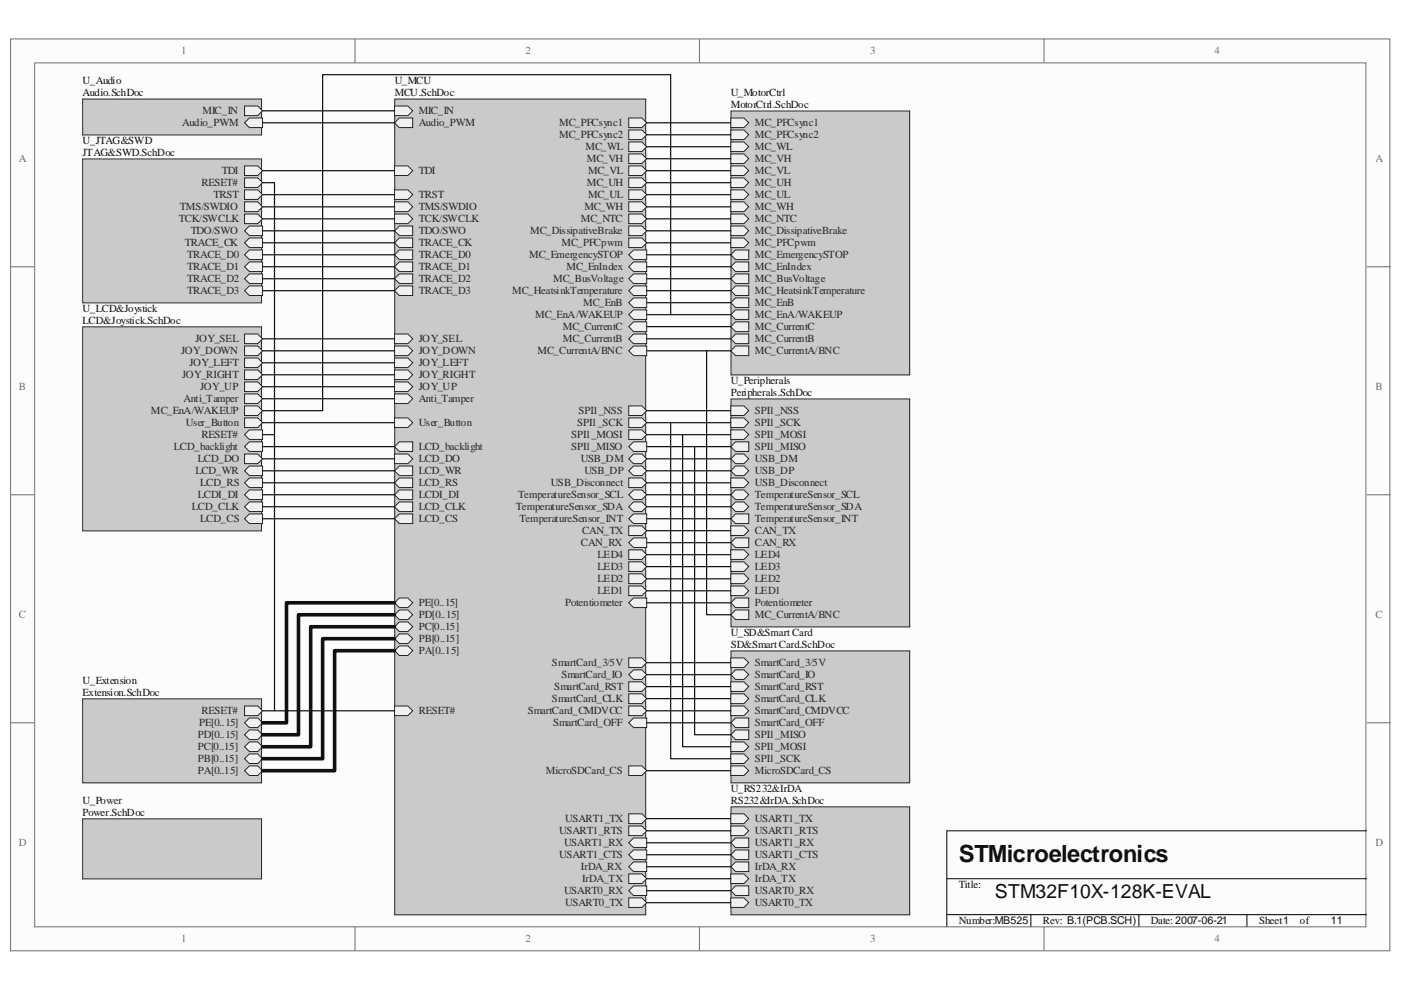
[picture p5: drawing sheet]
<svg xmlns="http://www.w3.org/2000/svg" width="297mm" height="210mm" viewBox="0 0 297 210" stroke-linecap="round" stroke-linejoin="round" font-family="sans-serif">
<path d="M2.3 8.3h292.4v193.3h-292.4z" fill="#fcfcfc"/>
<path d="M2.2 8.3h292.5v193.3h-292.5z" fill="none" stroke="#6e6e6e" stroke-width=".21"/>
<path d="M7.4 13.4h282.2v183.1h-282.2z" fill="#fcfcfc"/>
<g fill="none" stroke="#6e6e6e" stroke-width=".21">
<path d="M7.4 13.3h282.2v183.2h-282.2zM75.3 8.2v5.1M148.3 8.2v5.1M221.4 8.2v5.1M2.2 56.6h5.1M289.8 56.6h5.1M2.2 104.9h5.1M289.8 104.9h5.1M2.2 153.2h5.1M289.8 153.2h5.1M75.3 196.5v5.1M148.3 196.5v5.1"/>
<path d="M221.4 196.5v5.1"/>
</g>
<path d="M289.8 176.1h-89.1v20.4M200.7 186.3h89.1M200.7 193.9h89.1M218.6 193.9v2.6M241.5 193.9v2.6M264.4 193.9v2.6" fill="none" stroke="#000" stroke-width=".21"/>
<path d="M83.7 21h53.2v173h-53.2z" fill="#cacaca"/>
<path d="M83.7 21h53.2v173h-53.2z" fill="none" stroke="#262626" stroke-width=".21"/>
<path d="M133.3 66.7l1-1h2.8v2h-2.8z" fill-rule="evenodd" fill="#f0f0f0"/>
<path d="M133.3 66.7l1-1h2.8v2h-2.8z" fill="none" stroke="#262626" stroke-width=".21"/>
<path d="M133.3 64.2l1-1h2.8v2h-2.8z" fill-rule="evenodd" fill="#f0f0f0"/>
<path d="M133.3 64.2l1-1h2.8v2h-2.8z" fill="none" stroke="#262626" stroke-width=".21"/>
<path d="M83.6 73.4h2.9l1 1-1 1h-2.9z" fill-rule="evenodd" fill="#f0f0f0"/>
<path d="M83.6 73.4h2.9l1 1-1 1h-2.9z" fill="none" stroke="#262626" stroke-width=".21"/>
<path d="M133.3 59.1l1-1h2.8v2h-2.8z" fill-rule="evenodd" fill="#f0f0f0"/>
<path d="M133.3 59.1l1-1h2.8v2h-2.8z" fill="none" stroke="#262626" stroke-width=".21"/>
<path d="M133.3 86.1h2.8l1 1-1 1h-2.8z" fill-rule="evenodd" fill="#f0f0f0"/>
<path d="M133.3 86.1h2.8l1 1-1 1h-2.8z" fill="none" stroke="#262626" stroke-width=".21"/>
<path d="M133.3 88.6h2.8l1 1-1 1h-2.8z" fill-rule="evenodd" fill="#f0f0f0"/>
<path d="M133.3 88.6h2.8l1 1-1 1h-2.8z" fill="none" stroke="#262626" stroke-width=".21"/>
<path d="M133.3 94.7l1-1h2.8v2h-2.8z" fill-rule="evenodd" fill="#f0f0f0"/>
<path d="M133.3 94.7l1-1h2.8v2h-2.8z" fill="none" stroke="#262626" stroke-width=".21"/>
<path d="M133.3 91.1h2.8l1 1.1-1 1h-2.8z" fill-rule="evenodd" fill="#f0f0f0"/>
<path d="M133.3 91.1h2.8l1 1.1-1 1h-2.8z" fill="none" stroke="#262626" stroke-width=".21"/>
<path d="M83.6 94.7l1.1-1h2.8v2h-2.8z" fill-rule="evenodd" fill="#f0f0f0"/>
<path d="M83.6 94.7l1.1-1h2.8v2h-2.8z" fill="none" stroke="#262626" stroke-width=".21"/>
<path d="M133.3 190.4h2.8l1 1-1 1h-2.8z" fill-rule="evenodd" fill="#f0f0f0"/>
<path d="M133.3 190.4h2.8l1 1-1 1h-2.8z" fill="none" stroke="#262626" stroke-width=".21"/>
<path d="M133.3 188.8l1-1h2.8v2.1h-2.8z" fill-rule="evenodd" fill="#f0f0f0"/>
<path d="M133.3 188.8l1-1h2.8v2.1h-2.8z" fill="none" stroke="#262626" stroke-width=".21"/>
<path d="M133.3 97.3l1-1h1.8l1 1-1 1h-1.8z" fill-rule="evenodd" fill="#f0f0f0"/>
<path d="M133.3 97.3l1-1h1.8l1 1-1 1h-1.8z" fill="none" stroke="#262626" stroke-width=".21"/>
<path d="M133.3 99.8l1-1h1.8l1 1-1 1h-1.8z" fill-rule="evenodd" fill="#f0f0f0"/>
<path d="M133.3 99.8l1-1h1.8l1 1-1 1h-1.8z" fill="none" stroke="#262626" stroke-width=".21"/>
<path d="M83.6 42.8h2.9l1 1.1-1 1h-2.9z" fill-rule="evenodd" fill="#f0f0f0"/>
<path d="M83.6 42.8h2.9l1 1.1-1 1h-2.9z" fill="none" stroke="#262626" stroke-width=".21"/>
<path d="M83.6 45.4h2.9l1 1-1 1h-2.9z" fill-rule="evenodd" fill="#f0f0f0"/>
<path d="M83.6 45.4h2.9l1 1-1 1h-2.9z" fill="none" stroke="#262626" stroke-width=".21"/>
<path d="M83.6 35.2h2.9l1 1-1 1h-2.9z" fill-rule="evenodd" fill="#f0f0f0"/>
<path d="M83.6 35.2h2.9l1 1-1 1h-2.9z" fill="none" stroke="#262626" stroke-width=".21"/>
<path d="M133.3 25h2.8l1 1-1 1.1h-2.8z" fill-rule="evenodd" fill="#f0f0f0"/>
<path d="M133.3 25h2.8l1 1-1 1.1h-2.8z" fill="none" stroke="#262626" stroke-width=".21"/>
<path d="M133.3 50.5h2.8l1 1-1 1h-2.8z" fill-rule="evenodd" fill="#f0f0f0"/>
<path d="M133.3 50.5h2.8l1 1-1 1h-2.8z" fill="none" stroke="#262626" stroke-width=".21"/>
<path d="M83.6 48.9l1.1-1h2.8v2.1h-2.8z" fill-rule="evenodd" fill="#f0f0f0"/>
<path d="M83.6 48.9l1.1-1h2.8v2.1h-2.8z" fill="none" stroke="#262626" stroke-width=".21"/>
<path d="M83.6 40.3h2.9l1 1-1 1h-2.9z" fill-rule="evenodd" fill="#f0f0f0"/>
<path d="M83.6 40.3h2.9l1 1-1 1h-2.9z" fill="none" stroke="#262626" stroke-width=".21"/>
<path d="M133.3 110l1-1h2.8v2h-2.8z" fill-rule="evenodd" fill="#f0f0f0"/>
<path d="M133.3 110l1-1h2.8v2h-2.8z" fill="none" stroke="#262626" stroke-width=".21"/>
<path d="M133.3 104.9l1-1h1.8l1 1-1 1h-1.8z" fill-rule="evenodd" fill="#f0f0f0"/>
<path d="M133.3 104.9l1-1h1.8l1 1-1 1h-1.8z" fill="none" stroke="#262626" stroke-width=".21"/>
<path d="M133.3 107.4l1-1h1.8l1 1-1 1.1h-1.8z" fill-rule="evenodd" fill="#f0f0f0"/>
<path d="M133.3 107.4l1-1h1.8l1 1-1 1.1h-1.8z" fill="none" stroke="#262626" stroke-width=".21"/>
<path d="M83.6 26l1.1-1h2.8v2.1h-2.8z" fill-rule="evenodd" fill="#f0f0f0"/>
<path d="M83.6 26l1.1-1h2.8v2.1h-2.8z" fill="none" stroke="#262626" stroke-width=".21"/>
<path d="M83.6 88.6h2.9l1 1-1 1h-2.9z" fill-rule="evenodd" fill="#f0f0f0"/>
<path d="M83.6 88.6h2.9l1 1-1 1h-2.9z" fill="none" stroke="#262626" stroke-width=".21"/>
<path d="M133.3 143l1-1h1.8l1 1-1 1.1h-1.8z" fill-rule="evenodd" fill="#f0f0f0"/>
<path d="M133.3 143l1-1h1.8l1 1-1 1.1h-1.8z" fill="none" stroke="#262626" stroke-width=".21"/>
<path d="M133.3 144.6h2.8l1 1-1 1h-2.8z" fill-rule="evenodd" fill="#f0f0f0"/>
<path d="M133.3 144.6h2.8l1 1-1 1h-2.8z" fill="none" stroke="#262626" stroke-width=".21"/>
<path d="M133.3 147.1h2.8l1 1-1 1.1h-2.8z" fill-rule="evenodd" fill="#f0f0f0"/>
<path d="M133.3 147.1h2.8l1 1-1 1.1h-2.8z" fill="none" stroke="#262626" stroke-width=".21"/>
<path d="M83.6 107.4l1.1-1h2.8v2.1h-2.8z" fill-rule="evenodd" fill="#f0f0f0"/>
<path d="M83.6 107.4l1.1-1h2.8v2.1h-2.8z" fill="none" stroke="#262626" stroke-width=".21"/>
<path d="M83.6 96.3h2.9l1 1-1 1h-2.9z" fill-rule="evenodd" fill="#f0f0f0"/>
<path d="M83.6 96.3h2.9l1 1-1 1h-2.9z" fill="none" stroke="#262626" stroke-width=".21"/>
<path d="M83.6 104.9l1.1-1h2.8v2h-2.8z" fill-rule="evenodd" fill="#f0f0f0"/>
<path d="M83.6 104.9l1.1-1h2.8v2h-2.8z" fill="none" stroke="#262626" stroke-width=".21"/>
<path d="M83.6 110l1.1-1h2.8v2h-2.8z" fill-rule="evenodd" fill="#f0f0f0"/>
<path d="M83.6 110l1.1-1h2.8v2h-2.8z" fill="none" stroke="#262626" stroke-width=".21"/>
<path d="M83.6 149.7h2.9l1 1-1 1h-2.9z" fill-rule="evenodd" fill="#f0f0f0"/>
<path d="M83.6 149.7h2.9l1 1-1 1h-2.9z" fill="none" stroke="#262626" stroke-width=".21"/>
<path d="M83.6 99.8l1.1-1h2.8v2h-2.8z" fill-rule="evenodd" fill="#f0f0f0"/>
<path d="M83.6 99.8l1.1-1h2.8v2h-2.8z" fill="none" stroke="#262626" stroke-width=".21"/>
<path d="M133.3 56.6l1-1.1h2.8v2.1h-2.8z" fill-rule="evenodd" fill="#f0f0f0"/>
<path d="M133.3 56.6l1-1.1h2.8v2.1h-2.8z" fill="none" stroke="#262626" stroke-width=".21"/>
<path d="M133.3 47.9h2.8l1 1-1 1.1h-2.8z" fill-rule="evenodd" fill="#f0f0f0"/>
<path d="M133.3 47.9h2.8l1 1-1 1.1h-2.8z" fill="none" stroke="#262626" stroke-width=".21"/>
<path d="M83.6 70.8h2.9l1 1-1 1.1h-2.9z" fill-rule="evenodd" fill="#f0f0f0"/>
<path d="M83.6 70.8h2.9l1 1-1 1.1h-2.9z" fill="none" stroke="#262626" stroke-width=".21"/>
<path d="M133.3 139.5h2.8l1 1-1 1h-2.8z" fill-rule="evenodd" fill="#f0f0f0"/>
<path d="M133.3 139.5h2.8l1 1-1 1h-2.8z" fill="none" stroke="#262626" stroke-width=".21"/>
<path d="M133.3 45.4h2.8l1 1-1 1h-2.8z" fill-rule="evenodd" fill="#f0f0f0"/>
<path d="M133.3 45.4h2.8l1 1-1 1h-2.8z" fill="none" stroke="#262626" stroke-width=".21"/>
<path d="M133.3 101.3h2.8l1 1.1-1 1h-2.8z" fill-rule="evenodd" fill="#f0f0f0"/>
<path d="M133.3 101.3h2.8l1 1.1-1 1h-2.8z" fill="none" stroke="#262626" stroke-width=".21"/>
<path d="M83.6 81h2.9l1 1-1 1h-2.9z" fill-rule="evenodd" fill="#f0f0f0"/>
<path d="M83.6 81h2.9l1 1-1 1h-2.9z" fill="none" stroke="#262626" stroke-width=".21"/>
<path d="M133.3 178.7l1-1h2.8v2h-2.8z" fill-rule="evenodd" fill="#f0f0f0"/>
<path d="M133.3 178.7l1-1h2.8v2h-2.8z" fill="none" stroke="#262626" stroke-width=".21"/>
<path d="M133.3 172.6h2.8l1 1-1 1h-2.8z" fill-rule="evenodd" fill="#f0f0f0"/>
<path d="M133.3 172.6h2.8l1 1-1 1h-2.8z" fill="none" stroke="#262626" stroke-width=".21"/>
<path d="M133.3 175.1h2.8l1 1-1 1.1h-2.8z" fill-rule="evenodd" fill="#f0f0f0"/>
<path d="M133.3 175.1h2.8l1 1-1 1.1h-2.8z" fill="none" stroke="#262626" stroke-width=".21"/>
<path d="M133.3 181.2l1-1h2.8v2h-2.8z" fill-rule="evenodd" fill="#f0f0f0"/>
<path d="M133.3 181.2l1-1h2.8v2h-2.8z" fill="none" stroke="#262626" stroke-width=".21"/>
<path d="M133.3 27.6h2.8l1 1-1 1h-2.8z" fill-rule="evenodd" fill="#f0f0f0"/>
<path d="M133.3 27.6h2.8l1 1-1 1h-2.8z" fill="none" stroke="#262626" stroke-width=".21"/>
<path d="M133.3 111.5h2.8l1 1-1 1h-2.8z" fill-rule="evenodd" fill="#f0f0f0"/>
<path d="M133.3 111.5h2.8l1 1-1 1h-2.8z" fill="none" stroke="#262626" stroke-width=".21"/>
<path d="M133.3 115.1l1-1.1h2.8v2.1h-2.8z" fill-rule="evenodd" fill="#f0f0f0"/>
<path d="M133.3 115.1l1-1.1h2.8v2.1h-2.8z" fill="none" stroke="#262626" stroke-width=".21"/>
<path d="M133.3 54l1-1h2.8v2h-2.8z" fill-rule="evenodd" fill="#f0f0f0"/>
<path d="M133.3 54l1-1h2.8v2h-2.8z" fill="none" stroke="#262626" stroke-width=".21"/>
<path d="M133.3 153.2l1-1h2.8v2.1h-2.8z" fill-rule="evenodd" fill="#f0f0f0"/>
<path d="M133.3 153.2l1-1h2.8v2.1h-2.8z" fill="none" stroke="#262626" stroke-width=".21"/>
<path d="M133.3 30.1h2.8l1 1-1 1h-2.8z" fill-rule="evenodd" fill="#f0f0f0"/>
<path d="M133.3 30.1h2.8l1 1-1 1h-2.8z" fill="none" stroke="#262626" stroke-width=".21"/>
<path d="M133.3 32.6h2.8l1 1.1-1 1h-2.8z" fill-rule="evenodd" fill="#f0f0f0"/>
<path d="M133.3 32.6h2.8l1 1.1-1 1h-2.8z" fill="none" stroke="#262626" stroke-width=".21"/>
<path d="M133.3 35.2h2.8l1 1-1 1h-2.8z" fill-rule="evenodd" fill="#f0f0f0"/>
<path d="M133.3 35.2h2.8l1 1-1 1h-2.8z" fill="none" stroke="#262626" stroke-width=".21"/>
<path d="M133.3 37.7h2.8l1 1-1 1.1h-2.8z" fill-rule="evenodd" fill="#f0f0f0"/>
<path d="M133.3 37.7h2.8l1 1-1 1.1h-2.8z" fill="none" stroke="#262626" stroke-width=".21"/>
<path d="M133.3 40.3h2.8l1 1-1 1h-2.8z" fill-rule="evenodd" fill="#f0f0f0"/>
<path d="M133.3 40.3h2.8l1 1-1 1h-2.8z" fill="none" stroke="#262626" stroke-width=".21"/>
<path d="M133.3 149.7h2.8l1 1-1 1h-2.8z" fill-rule="evenodd" fill="#f0f0f0"/>
<path d="M133.3 149.7h2.8l1 1-1 1h-2.8z" fill="none" stroke="#262626" stroke-width=".21"/>
<path d="M83.6 61.6l1.1-1h2.8v2.1h-2.8z" fill-rule="evenodd" fill="#f0f0f0"/>
<path d="M83.6 61.6l1.1-1h2.8v2.1h-2.8z" fill="none" stroke="#262626" stroke-width=".21"/>
<path d="M83.6 59.1l1.1-1h2.8v2h-2.8z" fill-rule="evenodd" fill="#f0f0f0"/>
<path d="M83.6 59.1l1.1-1h2.8v2h-2.8z" fill="none" stroke="#262626" stroke-width=".21"/>
<path d="M83.6 56.6l1.1-1.1h2.8v2.1h-2.8z" fill-rule="evenodd" fill="#f0f0f0"/>
<path d="M83.6 56.6l1.1-1.1h2.8v2.1h-2.8z" fill="none" stroke="#262626" stroke-width=".21"/>
<path d="M83.6 54l1.1-1h2.8v2h-2.8z" fill-rule="evenodd" fill="#f0f0f0"/>
<path d="M83.6 54l1.1-1h2.8v2h-2.8z" fill="none" stroke="#262626" stroke-width=".21"/>
<path d="M83.6 51.5l1.1-1h2.8v2h-2.8z" fill-rule="evenodd" fill="#f0f0f0"/>
<path d="M83.6 51.5l1.1-1h2.8v2h-2.8z" fill="none" stroke="#262626" stroke-width=".21"/>
<path d="M83.6 75.9h2.9l1 1-1 1h-2.9z" fill-rule="evenodd" fill="#f0f0f0"/>
<path d="M83.6 75.9h2.9l1 1-1 1h-2.9z" fill="none" stroke="#262626" stroke-width=".21"/>
<path d="M83.6 78.4h2.9l1 1.1-1 1h-2.9z" fill-rule="evenodd" fill="#f0f0f0"/>
<path d="M83.6 78.4h2.9l1 1.1-1 1h-2.9z" fill="none" stroke="#262626" stroke-width=".21"/>
<path d="M133.3 42.8h2.8l1 1.1-1 1h-2.8z" fill-rule="evenodd" fill="#f0f0f0"/>
<path d="M133.3 42.8h2.8l1 1.1-1 1h-2.8z" fill="none" stroke="#262626" stroke-width=".21"/>
<path d="M83.6 102.4l1.1-1.1h2.8v2.1h-2.8z" fill-rule="evenodd" fill="#f0f0f0"/>
<path d="M83.6 102.4l1.1-1.1h2.8v2.1h-2.8z" fill="none" stroke="#262626" stroke-width=".21"/>
<path d="M83.6 83.5h2.9l1 1-1 1.1h-2.9z" fill-rule="evenodd" fill="#f0f0f0"/>
<path d="M83.6 83.5h2.9l1 1-1 1.1h-2.9z" fill="none" stroke="#262626" stroke-width=".21"/>
<path d="M133.3 162.4h2.8l1 1-1 1h-2.8z" fill-rule="evenodd" fill="#f0f0f0"/>
<path d="M133.3 162.4h2.8l1 1-1 1h-2.8z" fill="none" stroke="#262626" stroke-width=".21"/>
<path d="M133.3 183.8l1-1h2.8v2h-2.8z" fill-rule="evenodd" fill="#f0f0f0"/>
<path d="M133.3 183.8l1-1h2.8v2h-2.8z" fill="none" stroke="#262626" stroke-width=".21"/>
<path d="M133.3 185.3h2.8l1 1-1 1h-2.8z" fill-rule="evenodd" fill="#f0f0f0"/>
<path d="M133.3 185.3h2.8l1 1-1 1h-2.8z" fill="none" stroke="#262626" stroke-width=".21"/>
<path d="M133.3 116.6h2.8l1 1-1 1h-2.8z" fill-rule="evenodd" fill="#f0f0f0"/>
<path d="M133.3 116.6h2.8l1 1-1 1h-2.8z" fill="none" stroke="#262626" stroke-width=".21"/>
<path d="M133.3 119.1h2.8l1 1-1 1.1h-2.8z" fill-rule="evenodd" fill="#f0f0f0"/>
<path d="M133.3 119.1h2.8l1 1-1 1.1h-2.8z" fill="none" stroke="#262626" stroke-width=".21"/>
<path d="M133.3 124.2h2.8l1 1.1-1 1h-2.8z" fill-rule="evenodd" fill="#f0f0f0"/>
<path d="M133.3 124.2h2.8l1 1.1-1 1h-2.8z" fill="none" stroke="#262626" stroke-width=".21"/>
<path d="M83.6 22.5h2.9l1 1-1 1h-2.9z" fill-rule="evenodd" fill="#f0f0f0"/>
<path d="M83.6 22.5h2.9l1 1-1 1h-2.9z" fill="none" stroke="#262626" stroke-width=".21"/>
<path d="M133.3 127.8l1-1h2.8v2h-2.8z" fill-rule="evenodd" fill="#f0f0f0"/>
<path d="M133.3 127.8l1-1h2.8v2h-2.8z" fill="none" stroke="#262626" stroke-width=".21"/>
<path d="M133.3 69.3l1-1.1h2.8v2.1h-2.8z" fill-rule="evenodd" fill="#f0f0f0"/>
<path d="M133.3 69.3l1-1.1h2.8v2.1h-2.8z" fill="none" stroke="#262626" stroke-width=".21"/>
<path d="M133.3 71.8l1-1h2.8v2.1h-2.8z" fill-rule="evenodd" fill="#f0f0f0"/>
<path d="M133.3 71.8l1-1h2.8v2.1h-2.8z" fill="none" stroke="#262626" stroke-width=".21"/>
<path d="M133.3 74.4l1-1h2.8v2h-2.8z" fill-rule="evenodd" fill="#f0f0f0"/>
<path d="M133.3 74.4l1-1h2.8v2h-2.8z" fill="none" stroke="#262626" stroke-width=".21"/>
<path d="M133.3 61.6l1-1h2.8v2.1h-2.8z" fill-rule="evenodd" fill="#f0f0f0"/>
<path d="M133.3 61.6l1-1h2.8v2.1h-2.8z" fill="none" stroke="#262626" stroke-width=".21"/>
<path d="M133.3 121.7h2.8l1 1-1 1h-2.8z" fill-rule="evenodd" fill="#f0f0f0"/>
<path d="M133.3 121.7h2.8l1 1-1 1h-2.8z" fill="none" stroke="#262626" stroke-width=".21"/>
<path d="M83.6 138l1.1-1.1h1.8l1 1.1-1 1h-1.8z" fill-rule="evenodd" fill="#f0f0f0"/>
<path d="M83.6 138l1.1-1.1h1.8l1 1.1-1 1h-1.8z" fill="none" stroke="#262626" stroke-width=".21"/>
<path d="M83.6 135.4l1.1-1h1.8l1 1-1 1h-1.8z" fill-rule="evenodd" fill="#f0f0f0"/>
<path d="M83.6 135.4l1.1-1h1.8l1 1-1 1h-1.8z" fill="none" stroke="#262626" stroke-width=".21"/>
<path d="M83.6 132.9l1.1-1h1.8l1 1-1 1h-1.8z" fill-rule="evenodd" fill="#f0f0f0"/>
<path d="M83.6 132.9l1.1-1h1.8l1 1-1 1h-1.8z" fill="none" stroke="#262626" stroke-width=".21"/>
<path d="M83.6 130.3l1.1-1h1.8l1 1-1 1.1h-1.8z" fill-rule="evenodd" fill="#f0f0f0"/>
<path d="M83.6 130.3l1.1-1h1.8l1 1-1 1.1h-1.8z" fill="none" stroke="#262626" stroke-width=".21"/>
<path d="M83.6 127.8l1.1-1h1.8l1 1-1 1h-1.8z" fill-rule="evenodd" fill="#f0f0f0"/>
<path d="M83.6 127.8l1.1-1h1.8l1 1-1 1h-1.8z" fill="none" stroke="#262626" stroke-width=".21"/>
<path d="M17.6 21h37.9v7.6h-37.9z" fill="#cacaca"/>
<path d="M17.5 21h38v7.6h-38z" fill="none" stroke="#262626" stroke-width=".21"/>
<path d="M51.9 26l1-1h2.8v2.1h-2.8z" fill-rule="evenodd" fill="#f0f0f0"/>
<path d="M51.9 26l1-1h2.8v2.1h-2.8z" fill="none" stroke="#262626" stroke-width=".21"/>
<path d="M51.9 22.5h2.7l1.1 1-1.1 1h-2.7z" fill-rule="evenodd" fill="#f0f0f0"/>
<path d="M51.9 22.5h2.7l1.1 1-1.1 1h-2.7z" fill="none" stroke="#262626" stroke-width=".21"/>
<path d="M17.6 148.2h37.9v17.8h-37.9z" fill="#cacaca"/>
<path d="M17.5 148.2h38v17.8h-38z" fill="none" stroke="#262626" stroke-width=".21"/>
<path d="M51.9 163.4l1-1h1.7l1.1 1-1.1 1h-1.7z" fill-rule="evenodd" fill="#f0f0f0"/>
<path d="M51.9 163.4l1-1h1.7l1.1 1-1.1 1h-1.7z" fill="none" stroke="#262626" stroke-width=".21"/>
<path d="M51.9 160.9l1-1h1.7l1.1 1-1.1 1h-1.7z" fill-rule="evenodd" fill="#f0f0f0"/>
<path d="M51.9 160.9l1-1h1.7l1.1 1-1.1 1h-1.7z" fill="none" stroke="#262626" stroke-width=".21"/>
<path d="M51.9 158.3l1-1h1.7l1.1 1-1.1 1h-1.7z" fill-rule="evenodd" fill="#f0f0f0"/>
<path d="M51.9 158.3l1-1h1.7l1.1 1-1.1 1h-1.7z" fill="none" stroke="#262626" stroke-width=".21"/>
<path d="M51.9 155.8l1-1h1.7l1.1 1-1.1 1h-1.7z" fill-rule="evenodd" fill="#f0f0f0"/>
<path d="M51.9 155.8l1-1h1.7l1.1 1-1.1 1h-1.7z" fill="none" stroke="#262626" stroke-width=".21"/>
<path d="M51.9 153.2l1-1h1.7l1.1 1-1.1 1.1h-1.7z" fill-rule="evenodd" fill="#f0f0f0"/>
<path d="M51.9 153.2l1-1h1.7l1.1 1-1.1 1.1h-1.7z" fill="none" stroke="#262626" stroke-width=".21"/>
<path d="M51.9 149.7h2.7l1.1 1-1.1 1h-2.7z" fill-rule="evenodd" fill="#f0f0f0"/>
<path d="M51.9 149.7h2.7l1.1 1-1.1 1h-2.7z" fill="none" stroke="#262626" stroke-width=".21"/>
<path d="M17.6 33.7h37.9v30.5h-37.9z" fill="#cacaca"/>
<path d="M17.5 33.7h38v30.5h-38z" fill="none" stroke="#262626" stroke-width=".21"/>
<path d="M51.9 35.2h2.7l1.1 1-1.1 1h-2.7z" fill-rule="evenodd" fill="#f0f0f0"/>
<path d="M51.9 35.2h2.7l1.1 1-1.1 1h-2.7z" fill="none" stroke="#262626" stroke-width=".21"/>
<path d="M51.9 37.7h2.7l1.1 1-1.1 1.1h-2.7z" fill-rule="evenodd" fill="#f0f0f0"/>
<path d="M51.9 37.7h2.7l1.1 1-1.1 1.1h-2.7z" fill="none" stroke="#262626" stroke-width=".21"/>
<path d="M51.9 61.6l1-1h2.8v2.1h-2.8z" fill-rule="evenodd" fill="#f0f0f0"/>
<path d="M51.9 61.6l1-1h2.8v2.1h-2.8z" fill="none" stroke="#262626" stroke-width=".21"/>
<path d="M51.9 59.1l1-1h2.8v2h-2.8z" fill-rule="evenodd" fill="#f0f0f0"/>
<path d="M51.9 59.1l1-1h2.8v2h-2.8z" fill="none" stroke="#262626" stroke-width=".21"/>
<path d="M51.9 56.6l1-1.1h2.8v2.1h-2.8z" fill-rule="evenodd" fill="#f0f0f0"/>
<path d="M51.9 56.6l1-1.1h2.8v2.1h-2.8z" fill="none" stroke="#262626" stroke-width=".21"/>
<path d="M51.9 54l1-1h2.8v2h-2.8z" fill-rule="evenodd" fill="#f0f0f0"/>
<path d="M51.9 54l1-1h2.8v2h-2.8z" fill="none" stroke="#262626" stroke-width=".21"/>
<path d="M51.9 51.5l1-1h2.8v2h-2.8z" fill-rule="evenodd" fill="#f0f0f0"/>
<path d="M51.9 51.5l1-1h2.8v2h-2.8z" fill="none" stroke="#262626" stroke-width=".21"/>
<path d="M51.9 40.3h2.7l1.1 1-1.1 1h-2.7z" fill-rule="evenodd" fill="#f0f0f0"/>
<path d="M51.9 40.3h2.7l1.1 1-1.1 1h-2.7z" fill="none" stroke="#262626" stroke-width=".21"/>
<path d="M51.9 42.8h2.7l1.1 1.1-1.1 1h-2.7z" fill-rule="evenodd" fill="#f0f0f0"/>
<path d="M51.9 42.8h2.7l1.1 1.1-1.1 1h-2.7z" fill="none" stroke="#262626" stroke-width=".21"/>
<path d="M51.9 45.4h2.7l1.1 1-1.1 1h-2.7z" fill-rule="evenodd" fill="#f0f0f0"/>
<path d="M51.9 45.4h2.7l1.1 1-1.1 1h-2.7z" fill="none" stroke="#262626" stroke-width=".21"/>
<path d="M51.9 48.9l1-1h2.8v2.1h-2.8z" fill-rule="evenodd" fill="#f0f0f0"/>
<path d="M51.9 48.9l1-1h2.8v2.1h-2.8z" fill="none" stroke="#262626" stroke-width=".21"/>
<path d="M17.6 69.3h37.9v43.3h-37.9z" fill="#cacaca"/>
<path d="M17.5 69.3h38v43.3h-38z" fill="none" stroke="#262626" stroke-width=".21"/>
<path d="M51.9 70.8h2.7l1.1 1-1.1 1.1h-2.7z" fill-rule="evenodd" fill="#f0f0f0"/>
<path d="M51.9 70.8h2.7l1.1 1-1.1 1.1h-2.7z" fill="none" stroke="#262626" stroke-width=".21"/>
<path d="M51.9 73.4h2.7l1.1 1-1.1 1h-2.7z" fill-rule="evenodd" fill="#f0f0f0"/>
<path d="M51.9 73.4h2.7l1.1 1-1.1 1h-2.7z" fill="none" stroke="#262626" stroke-width=".21"/>
<path d="M51.9 75.9h2.7l1.1 1-1.1 1h-2.7z" fill-rule="evenodd" fill="#f0f0f0"/>
<path d="M51.9 75.9h2.7l1.1 1-1.1 1h-2.7z" fill="none" stroke="#262626" stroke-width=".21"/>
<path d="M51.9 78.4h2.7l1.1 1.1-1.1 1h-2.7z" fill-rule="evenodd" fill="#f0f0f0"/>
<path d="M51.9 78.4h2.7l1.1 1.1-1.1 1h-2.7z" fill="none" stroke="#262626" stroke-width=".21"/>
<path d="M51.9 81h2.7l1.1 1-1.1 1h-2.7z" fill-rule="evenodd" fill="#f0f0f0"/>
<path d="M51.9 81h2.7l1.1 1-1.1 1h-2.7z" fill="none" stroke="#262626" stroke-width=".21"/>
<path d="M51.9 110l1-1h2.8v2h-2.8z" fill-rule="evenodd" fill="#f0f0f0"/>
<path d="M51.9 110l1-1h2.8v2h-2.8z" fill="none" stroke="#262626" stroke-width=".21"/>
<path d="M51.9 107.4l1-1h2.8v2.1h-2.8z" fill-rule="evenodd" fill="#f0f0f0"/>
<path d="M51.9 107.4l1-1h2.8v2.1h-2.8z" fill="none" stroke="#262626" stroke-width=".21"/>
<path d="M51.9 96.3h2.7l1.1 1-1.1 1h-2.7z" fill-rule="evenodd" fill="#f0f0f0"/>
<path d="M51.9 96.3h2.7l1.1 1-1.1 1h-2.7z" fill="none" stroke="#262626" stroke-width=".21"/>
<path d="M51.9 104.9l1-1h2.8v2h-2.8z" fill-rule="evenodd" fill="#f0f0f0"/>
<path d="M51.9 104.9l1-1h2.8v2h-2.8z" fill="none" stroke="#262626" stroke-width=".21"/>
<path d="M51.9 102.4l1-1.1h2.8v2.1h-2.8z" fill-rule="evenodd" fill="#f0f0f0"/>
<path d="M51.9 102.4l1-1.1h2.8v2.1h-2.8z" fill="none" stroke="#262626" stroke-width=".21"/>
<path d="M51.9 99.8l1-1h2.8v2h-2.8z" fill-rule="evenodd" fill="#f0f0f0"/>
<path d="M51.9 99.8l1-1h2.8v2h-2.8z" fill="none" stroke="#262626" stroke-width=".21"/>
<path d="M51.9 92.2l1-1.1h2.8v2.1h-2.8z" fill-rule="evenodd" fill="#f0f0f0"/>
<path d="M51.9 92.2l1-1.1h2.8v2.1h-2.8z" fill="none" stroke="#262626" stroke-width=".21"/>
<path d="M51.9 94.7l1-1h2.8v2h-2.8z" fill-rule="evenodd" fill="#f0f0f0"/>
<path d="M51.9 94.7l1-1h2.8v2h-2.8z" fill="none" stroke="#262626" stroke-width=".21"/>
<path d="M51.9 83.5h2.7l1.1 1-1.1 1.1h-2.7z" fill-rule="evenodd" fill="#f0f0f0"/>
<path d="M51.9 83.5h2.7l1.1 1-1.1 1.1h-2.7z" fill="none" stroke="#262626" stroke-width=".21"/>
<path d="M51.9 86.1h2.7l1.1 1-1.1 1h-2.7z" fill-rule="evenodd" fill="#f0f0f0"/>
<path d="M51.9 86.1h2.7l1.1 1-1.1 1h-2.7z" fill="none" stroke="#262626" stroke-width=".21"/>
<path d="M51.9 88.6h2.7l1.1 1-1.1 1h-2.7z" fill-rule="evenodd" fill="#f0f0f0"/>
<path d="M51.9 88.6h2.7l1.1 1-1.1 1h-2.7z" fill="none" stroke="#262626" stroke-width=".21"/>
<path d="M155 23.6h37.9v55.9h-37.9z" fill="#cacaca"/>
<path d="M155 23.5h37.9v56h-37.9z" fill="none" stroke="#262626" stroke-width=".21"/>
<path d="M154.9 54l1.1-1h2.7v2h-2.7z" fill-rule="evenodd" fill="#f0f0f0"/>
<path d="M154.9 54l1.1-1h2.7v2h-2.7z" fill="none" stroke="#262626" stroke-width=".21"/>
<path d="M154.9 74.4l1.1-1h2.7v2h-2.7z" fill-rule="evenodd" fill="#f0f0f0"/>
<path d="M154.9 74.4l1.1-1h2.7v2h-2.7z" fill="none" stroke="#262626" stroke-width=".21"/>
<path d="M154.9 71.8l1.1-1h2.7v2.1h-2.7z" fill-rule="evenodd" fill="#f0f0f0"/>
<path d="M154.9 71.8l1.1-1h2.7v2.1h-2.7z" fill="none" stroke="#262626" stroke-width=".21"/>
<path d="M154.9 69.3l1.1-1.1h2.7v2.1h-2.7z" fill-rule="evenodd" fill="#f0f0f0"/>
<path d="M154.9 69.3l1.1-1.1h2.7v2.1h-2.7z" fill="none" stroke="#262626" stroke-width=".21"/>
<path d="M154.9 25h2.8l1 1-1 1.1h-2.8z" fill-rule="evenodd" fill="#f0f0f0"/>
<path d="M154.9 25h2.8l1 1-1 1.1h-2.8z" fill="none" stroke="#262626" stroke-width=".21"/>
<path d="M154.9 27.6h2.8l1 1-1 1h-2.8z" fill-rule="evenodd" fill="#f0f0f0"/>
<path d="M154.9 27.6h2.8l1 1-1 1h-2.8z" fill="none" stroke="#262626" stroke-width=".21"/>
<path d="M154.9 30.1h2.8l1 1-1 1h-2.8z" fill-rule="evenodd" fill="#f0f0f0"/>
<path d="M154.9 30.1h2.8l1 1-1 1h-2.8z" fill="none" stroke="#262626" stroke-width=".21"/>
<path d="M154.9 32.6h2.8l1 1.1-1 1h-2.8z" fill-rule="evenodd" fill="#f0f0f0"/>
<path d="M154.9 32.6h2.8l1 1.1-1 1h-2.8z" fill="none" stroke="#262626" stroke-width=".21"/>
<path d="M154.9 35.2h2.8l1 1-1 1h-2.8z" fill-rule="evenodd" fill="#f0f0f0"/>
<path d="M154.9 35.2h2.8l1 1-1 1h-2.8z" fill="none" stroke="#262626" stroke-width=".21"/>
<path d="M154.9 37.7h2.8l1 1-1 1.1h-2.8z" fill-rule="evenodd" fill="#f0f0f0"/>
<path d="M154.9 37.7h2.8l1 1-1 1.1h-2.8z" fill="none" stroke="#262626" stroke-width=".21"/>
<path d="M154.9 40.3h2.8l1 1-1 1h-2.8z" fill-rule="evenodd" fill="#f0f0f0"/>
<path d="M154.9 40.3h2.8l1 1-1 1h-2.8z" fill="none" stroke="#262626" stroke-width=".21"/>
<path d="M154.9 42.8h2.8l1 1.1-1 1h-2.8z" fill-rule="evenodd" fill="#f0f0f0"/>
<path d="M154.9 42.8h2.8l1 1.1-1 1h-2.8z" fill="none" stroke="#262626" stroke-width=".21"/>
<path d="M154.9 45.4h2.8l1 1-1 1h-2.8z" fill-rule="evenodd" fill="#f0f0f0"/>
<path d="M154.9 45.4h2.8l1 1-1 1h-2.8z" fill="none" stroke="#262626" stroke-width=".21"/>
<path d="M154.9 47.9h2.8l1 1-1 1.1h-2.8z" fill-rule="evenodd" fill="#f0f0f0"/>
<path d="M154.9 47.9h2.8l1 1-1 1.1h-2.8z" fill="none" stroke="#262626" stroke-width=".21"/>
<path d="M154.9 50.5h2.8l1 1-1 1h-2.8z" fill-rule="evenodd" fill="#f0f0f0"/>
<path d="M154.9 50.5h2.8l1 1-1 1h-2.8z" fill="none" stroke="#262626" stroke-width=".21"/>
<path d="M154.9 66.7l1.1-1h2.7v2h-2.7z" fill-rule="evenodd" fill="#f0f0f0"/>
<path d="M154.9 66.7l1.1-1h2.7v2h-2.7z" fill="none" stroke="#262626" stroke-width=".21"/>
<path d="M154.9 64.2l1.1-1h2.7v2h-2.7z" fill-rule="evenodd" fill="#f0f0f0"/>
<path d="M154.9 64.2l1.1-1h2.7v2h-2.7z" fill="none" stroke="#262626" stroke-width=".21"/>
<path d="M154.9 61.6l1.1-1h2.7v2.1h-2.7z" fill-rule="evenodd" fill="#f0f0f0"/>
<path d="M154.9 61.6l1.1-1h2.7v2.1h-2.7z" fill="none" stroke="#262626" stroke-width=".21"/>
<path d="M154.9 59.1l1.1-1h2.7v2h-2.7z" fill-rule="evenodd" fill="#f0f0f0"/>
<path d="M154.9 59.1l1.1-1h2.7v2h-2.7z" fill="none" stroke="#262626" stroke-width=".21"/>
<path d="M154.9 56.6l1.1-1.1h2.7v2.1h-2.7z" fill-rule="evenodd" fill="#f0f0f0"/>
<path d="M154.9 56.6l1.1-1.1h2.7v2.1h-2.7z" fill="none" stroke="#262626" stroke-width=".21"/>
<path d="M155 84.6h37.9v48.3h-37.9z" fill="#cacaca"/>
<path d="M155 84.6h37.9v48.3h-37.9z" fill="none" stroke="#262626" stroke-width=".21"/>
<path d="M154.9 86.1h2.8l1 1-1 1h-2.8z" fill-rule="evenodd" fill="#f0f0f0"/>
<path d="M154.9 86.1h2.8l1 1-1 1h-2.8z" fill="none" stroke="#262626" stroke-width=".21"/>
<path d="M154.9 88.6h2.8l1 1-1 1h-2.8z" fill-rule="evenodd" fill="#f0f0f0"/>
<path d="M154.9 88.6h2.8l1 1-1 1h-2.8z" fill="none" stroke="#262626" stroke-width=".21"/>
<path d="M154.9 94.7l1.1-1h2.7v2h-2.7z" fill-rule="evenodd" fill="#f0f0f0"/>
<path d="M154.9 94.7l1.1-1h2.7v2h-2.7z" fill="none" stroke="#262626" stroke-width=".21"/>
<path d="M154.9 91.1h2.8l1 1.1-1 1h-2.8z" fill-rule="evenodd" fill="#f0f0f0"/>
<path d="M154.9 91.1h2.8l1 1.1-1 1h-2.8z" fill="none" stroke="#262626" stroke-width=".21"/>
<path d="M154.9 116.6h2.8l1 1-1 1h-2.8z" fill-rule="evenodd" fill="#f0f0f0"/>
<path d="M154.9 116.6h2.8l1 1-1 1h-2.8z" fill="none" stroke="#262626" stroke-width=".21"/>
<path d="M154.9 119.1h2.8l1 1-1 1.1h-2.8z" fill-rule="evenodd" fill="#f0f0f0"/>
<path d="M154.9 119.1h2.8l1 1-1 1.1h-2.8z" fill="none" stroke="#262626" stroke-width=".21"/>
<path d="M154.9 124.2h2.8l1 1.1-1 1h-2.8z" fill-rule="evenodd" fill="#f0f0f0"/>
<path d="M154.9 124.2h2.8l1 1.1-1 1h-2.8z" fill="none" stroke="#262626" stroke-width=".21"/>
<path d="M154.9 121.7h2.8l1 1-1 1h-2.8z" fill-rule="evenodd" fill="#f0f0f0"/>
<path d="M154.9 121.7h2.8l1 1-1 1h-2.8z" fill="none" stroke="#262626" stroke-width=".21"/>
<path d="M154.9 97.3l1.1-1h1.7l1 1-1 1h-1.7z" fill-rule="evenodd" fill="#f0f0f0"/>
<path d="M154.9 97.3l1.1-1h1.7l1 1-1 1h-1.7z" fill="none" stroke="#262626" stroke-width=".21"/>
<path d="M154.9 99.8l1.1-1h1.7l1 1-1 1h-1.7z" fill-rule="evenodd" fill="#f0f0f0"/>
<path d="M154.9 99.8l1.1-1h1.7l1 1-1 1h-1.7z" fill="none" stroke="#262626" stroke-width=".21"/>
<path d="M154.9 101.3h2.8l1 1.1-1 1h-2.8z" fill-rule="evenodd" fill="#f0f0f0"/>
<path d="M154.9 101.3h2.8l1 1.1-1 1h-2.8z" fill="none" stroke="#262626" stroke-width=".21"/>
<path d="M154.9 110l1.1-1h2.7v2h-2.7z" fill-rule="evenodd" fill="#f0f0f0"/>
<path d="M154.9 110l1.1-1h2.7v2h-2.7z" fill="none" stroke="#262626" stroke-width=".21"/>
<path d="M154.9 104.9l1.1-1h1.7l1 1-1 1h-1.7z" fill-rule="evenodd" fill="#f0f0f0"/>
<path d="M154.9 104.9l1.1-1h1.7l1 1-1 1h-1.7z" fill="none" stroke="#262626" stroke-width=".21"/>
<path d="M154.9 107.4l1.1-1h1.7l1 1-1 1.1h-1.7z" fill-rule="evenodd" fill="#f0f0f0"/>
<path d="M154.9 107.4l1.1-1h1.7l1 1-1 1.1h-1.7z" fill="none" stroke="#262626" stroke-width=".21"/>
<path d="M154.9 130.3l1.1-1h2.7v2.1h-2.7z" fill-rule="evenodd" fill="#f0f0f0"/>
<path d="M154.9 130.3l1.1-1h2.7v2.1h-2.7z" fill="none" stroke="#262626" stroke-width=".21"/>
<path d="M154.9 111.5h2.8l1 1-1 1h-2.8z" fill-rule="evenodd" fill="#f0f0f0"/>
<path d="M154.9 111.5h2.8l1 1-1 1h-2.8z" fill="none" stroke="#262626" stroke-width=".21"/>
<path d="M154.9 115.1l1.1-1.1h2.7v2.1h-2.7z" fill-rule="evenodd" fill="#f0f0f0"/>
<path d="M154.9 115.1l1.1-1.1h2.7v2.1h-2.7z" fill="none" stroke="#262626" stroke-width=".21"/>
<path d="M154.9 127.8l1.1-1h2.7v2h-2.7z" fill-rule="evenodd" fill="#f0f0f0"/>
<path d="M154.9 127.8l1.1-1h2.7v2h-2.7z" fill="none" stroke="#262626" stroke-width=".21"/>
<path d="M17.6 173.7h37.9v12.7h-37.9z" fill="#cacaca"/>
<path d="M17.5 173.6h38v12.8h-38z" fill="none" stroke="#262626" stroke-width=".21"/>
<path d="M155 171.1h37.9v22.9h-37.9z" fill="#cacaca"/>
<path d="M155 171.1h37.9v22.9h-37.9z" fill="none" stroke="#262626" stroke-width=".21"/>
<path d="M154.9 178.7l1.1-1h2.7v2h-2.7z" fill-rule="evenodd" fill="#f0f0f0"/>
<path d="M154.9 178.7l1.1-1h2.7v2h-2.7z" fill="none" stroke="#262626" stroke-width=".21"/>
<path d="M154.9 172.6h2.8l1 1-1 1h-2.8z" fill-rule="evenodd" fill="#f0f0f0"/>
<path d="M154.9 172.6h2.8l1 1-1 1h-2.8z" fill="none" stroke="#262626" stroke-width=".21"/>
<path d="M154.9 175.1h2.8l1 1-1 1.1h-2.8z" fill-rule="evenodd" fill="#f0f0f0"/>
<path d="M154.9 175.1h2.8l1 1-1 1.1h-2.8z" fill="none" stroke="#262626" stroke-width=".21"/>
<path d="M154.9 181.2l1.1-1h2.7v2h-2.7z" fill-rule="evenodd" fill="#f0f0f0"/>
<path d="M154.9 181.2l1.1-1h2.7v2h-2.7z" fill="none" stroke="#262626" stroke-width=".21"/>
<path d="M154.9 190.4h2.8l1 1-1 1h-2.8z" fill-rule="evenodd" fill="#f0f0f0"/>
<path d="M154.9 190.4h2.8l1 1-1 1h-2.8z" fill="none" stroke="#262626" stroke-width=".21"/>
<path d="M154.9 188.8l1.1-1h2.7v2.1h-2.7z" fill-rule="evenodd" fill="#f0f0f0"/>
<path d="M154.9 188.8l1.1-1h2.7v2.1h-2.7z" fill="none" stroke="#262626" stroke-width=".21"/>
<path d="M154.9 183.8l1.1-1h2.7v2h-2.7z" fill-rule="evenodd" fill="#f0f0f0"/>
<path d="M154.9 183.8l1.1-1h2.7v2h-2.7z" fill="none" stroke="#262626" stroke-width=".21"/>
<path d="M154.9 185.3h2.8l1 1-1 1h-2.8z" fill-rule="evenodd" fill="#f0f0f0"/>
<path d="M154.9 185.3h2.8l1 1-1 1h-2.8z" fill="none" stroke="#262626" stroke-width=".21"/>
<path d="M155 138h37.9v28h-37.9z" fill="#cacaca"/>
<path d="M155 138h37.9v28h-37.9z" fill="none" stroke="#262626" stroke-width=".21"/>
<path d="M154.9 139.5h2.8l1 1-1 1h-2.8z" fill-rule="evenodd" fill="#f0f0f0"/>
<path d="M154.9 139.5h2.8l1 1-1 1h-2.8z" fill="none" stroke="#262626" stroke-width=".21"/>
<path d="M154.9 143l1.1-1h1.7l1 1-1 1.1h-1.7z" fill-rule="evenodd" fill="#f0f0f0"/>
<path d="M154.9 143l1.1-1h1.7l1 1-1 1.1h-1.7z" fill="none" stroke="#262626" stroke-width=".21"/>
<path d="M154.9 144.6h2.8l1 1-1 1h-2.8z" fill-rule="evenodd" fill="#f0f0f0"/>
<path d="M154.9 144.6h2.8l1 1-1 1h-2.8z" fill="none" stroke="#262626" stroke-width=".21"/>
<path d="M154.9 147.1h2.8l1 1-1 1.1h-2.8z" fill-rule="evenodd" fill="#f0f0f0"/>
<path d="M154.9 147.1h2.8l1 1-1 1.1h-2.8z" fill="none" stroke="#262626" stroke-width=".21"/>
<path d="M154.9 153.2l1.1-1h2.7v2.1h-2.7z" fill-rule="evenodd" fill="#f0f0f0"/>
<path d="M154.9 153.2l1.1-1h2.7v2.1h-2.7z" fill="none" stroke="#262626" stroke-width=".21"/>
<path d="M154.9 149.7h2.8l1 1-1 1h-2.8z" fill-rule="evenodd" fill="#f0f0f0"/>
<path d="M154.9 149.7h2.8l1 1-1 1h-2.8z" fill="none" stroke="#262626" stroke-width=".21"/>
<path d="M154.9 159.9h2.8l1 1-1 1h-2.8z" fill-rule="evenodd" fill="#f0f0f0"/>
<path d="M154.9 159.9h2.8l1 1-1 1h-2.8z" fill="none" stroke="#262626" stroke-width=".21"/>
<path d="M154.9 155.8l1.1-1h2.7v2h-2.7z" fill-rule="evenodd" fill="#f0f0f0"/>
<path d="M154.9 155.8l1.1-1h2.7v2h-2.7z" fill="none" stroke="#262626" stroke-width=".21"/>
<path d="M154.9 157.3h2.8l1 1-1 1h-2.8z" fill-rule="evenodd" fill="#f0f0f0"/>
<path d="M154.9 157.3h2.8l1 1-1 1h-2.8z" fill="none" stroke="#262626" stroke-width=".21"/>
<path d="M154.9 162.4h2.8l1 1-1 1h-2.8z" fill-rule="evenodd" fill="#f0f0f0"/>
<path d="M154.9 162.4h2.8l1 1-1 1h-2.8z" fill="none" stroke="#262626" stroke-width=".21"/>
<path d="M83.6 127.8h-22.9v25.4h-5M83.6 130.3h-20.3v25.5h-7.6M83.6 132.9h-17.7v25.4h-10.2M83.6 135.4h-15.2v25.5h-12.7M83.6 138h-12.7v25.4h-15.2" fill="none" stroke="#0e0e0e" stroke-width=".76"/>
<g fill="none" stroke="#0e0e0e" stroke-width=".25">
<path d="M55.7 38.7h2.5v53.5M55.7 36.2h27.9M55.7 26h27.9M55.7 23.5h27.9M137.1 36.2h17.8M137.1 26h17.8M137.1 28.6h17.8M137.1 31.1h17.8M137.1 33.7h17.8M137.1 38.7h17.8M55.7 59.1h27.9M55.7 56.6h27.9"/>
<path d="M55.7 54h27.9M55.7 51.5h27.9M55.7 48.9h27.9M55.7 46.4h27.9M55.7 43.9h27.9M55.7 41.3h27.9M137.1 59.1h17.8M137.1 56.6h17.8M137.1 54h17.8M137.1 51.5h17.8M137.1 48.9h17.8M137.1 46.4h17.8"/>
<path d="M137.1 43.9h17.8M137.1 41.3h17.8M55.7 71.8h27.9M55.7 74.4h27.9M55.7 76.9h27.9M55.7 79.5h27.9M55.7 61.6h27.9M137.1 71.8h17.8M137.1 74.4h17.8M137.1 61.6h17.8M137.1 64.2h17.8M137.1 66.7h17.8"/>
<path d="M137.1 69.3h17.8M142.2 66.7v-50.9h-73.8v71.3h-12.7M149.8 74.4v55.9h5.1M55.7 92.2h2.5v58.5M55.7 82h27.9M55.7 84.5h27.9M55.7 89.6h27.9M55.7 94.7h27.9M55.7 97.3h27.9M55.7 99.8h27.9M137.1 89.6h17.8M137.1 94.7h17.8"/>
<path d="M137.1 97.3h17.8M137.1 99.8h17.8M137.1 87.1h17.8M137.1 92.2h17.8M142.2 89.6v71.3h12.7M144.7 92.2v66.1h10.2M147.3 94.7v61.1h7.6M55.7 102.4h27.9M55.7 104.9h27.9M55.7 107.4h27.9M55.7 110h27.9M137.1 102.4h17.8"/>
<path d="M137.1 104.9h17.8M137.1 107.4h17.8M137.1 110h17.8M137.1 112.5h17.8M137.1 115.1h17.8M137.1 117.6h17.8M137.1 120.1h17.8M137.1 122.7h17.8M137.1 125.3h17.8M137.1 127.8h17.8M55.7 150.7h27.9M137.1 140.5h17.8"/>
<path d="M137.1 143h17.8M137.1 145.6h17.8M137.1 148.1h17.8M137.1 150.7h17.8M137.1 153.2h17.8M137.1 163.4h17.8M137.1 173.6h17.8M137.1 176.1h17.8M137.1 178.7h17.8M137.1 181.2h17.8M137.1 183.8h17.8M137.1 186.3h17.8"/>
<path d="M137.1 188.8h17.8M137.1 191.4h17.8"/>
</g>
<text font-size="5" fill="#0e0e0e" x="203.3" y="182.7">STMicroelectronics</text>
<text font-size="4.1" fill="#0e0e0e" x="210.9" y="190.5">STM32F10X-128K-EVAL</text>
<g font-size="2.3" fill="#706f64">
<text x="38.4" y="11.5">1</text>
<text x="111.4" y="11.5">2</text>
<text x="184.5" y="11.5">3</text>
<text x="257.5" y="11.5">4</text>
<text x="4" y="34.4">A</text>
<text x="291.6" y="34.4">A</text>
<text x="4" y="82.7">B</text>
<text x="291.6" y="82.7">B</text>
<text x="4" y="131.1">C</text>
<text x="291.6" y="131.1">C</text>
<text x="4" y="179.4">D</text>
<text x="291.6" y="179.4">D</text>
<text x="38.4" y="199.8">1</text>
<text x="111.4" y="199.8">2</text>
<text x="184.5" y="199.8">3</text>
<text x="257.5" y="199.8">4</text>
</g>
<g font-size="2.3" fill="#0e0e0e">
<text x="17.5" y="17.9">U_Audio</text>
<text x="83.7" y="17.9">U_MCU</text>
<text x="17.5" y="20.4">Audio.SchDoc</text>
<text x="83.7" y="20.4">MCU.SchDoc</text>
<text x="154.9" y="20.4">U_MotorCtrl</text>
<text x="154.9" y="22.9">MotorCtrl.SchDoc</text>
<text x="17.5" y="30.6">U_JTAG&amp;SWD</text>
<text x="17.5" y="33.1">JTAG&amp;SWD.SchDoc</text>
<text x="17.5" y="66.2">U_LCD&amp;Joystick</text>
<text x="17.5" y="68.7">LCD&amp;Joystick.SchDoc</text>
<text x="154.9" y="81.4">U_Peripherals</text>
<text x="154.9" y="84">Peripherals.SchDoc</text>
<text x="154.9" y="134.9">U_SD&amp;Smart Card</text>
<text x="154.9" y="137.5">SD&amp;Smart Card.SchDoc</text>
<text x="17.5" y="145.1">U_Extension</text>
<text x="17.5" y="147.6">Extension.SchDoc</text>
<text x="154.9" y="168">U_RS232&amp;IrDA</text>
<text x="17.5" y="170.5">U_Power</text>
<text x="17.5" y="173.1">Power.SchDoc</text>
<text x="154.9" y="170.5">RS232&amp;IrDA.SchDoc</text>
<text x="203.3" y="188.3">Title:</text>
<text x="203.3" y="196">Number:MB525</text>
<text x="221.1" y="196">Rev: B.1(PCB.SCH)</text>
<text x="244" y="196">Date:2007-06-21</text>
<text x="267" y="196">Sheet1</text>
<text x="275.6" y="196">of</text>
<text x="282.2" y="196">11</text>
</g>
<g font-size="2.3" fill="#262626">
<text x="38.6" y="26.8">Audio_PWM</text>
<text x="43" y="24.2">MIC_IN</text>
<text x="88.8" y="26.8">Audio_PWM</text>
<text x="88.8" y="24.2">MIC_IN</text>
<text x="118.6" y="26.8">MC_PFCsync1</text>
<text x="118.6" y="29.3">MC_PFCsync2</text>
<text x="160" y="26.8">MC_PFCsync1</text>
<text x="160" y="29.3">MC_PFCsync2</text>
<text x="124.2" y="31.8">MC_WL</text>
<text x="124.4" y="34.4">MC_VH</text>
<text x="160" y="31.8">MC_WL</text>
<text x="160" y="34.4">MC_VH</text>
<text x="42.7" y="39.5">RESET#</text>
<text x="47" y="37">TDI</text>
<text x="88.8" y="37">TDI</text>
<text x="124.4" y="39.5">MC_UH</text>
<text x="124.7" y="37">MC_VL</text>
<text x="160" y="37">MC_VL</text>
<text x="160" y="39.5">MC_UH</text>
<text x="37.9" y="47.1">TCK/SWCLK</text>
<text x="38.1" y="44.6">TMS/SWDIO</text>
<text x="45.3" y="42">TRST</text>
<text x="88.8" y="44.6">TMS/SWDIO</text>
<text x="88.8" y="47.1">TCK/SWCLK</text>
<text x="88.8" y="42">TRST</text>
<text x="123.1" y="47.1">MC_NTC</text>
<text x="123.9" y="44.6">MC_WH</text>
<text x="124.7" y="42">MC_UL</text>
<text x="160" y="42">MC_UL</text>
<text x="160" y="44.6">MC_WH</text>
<text x="160" y="47.1">MC_NTC</text>
<text x="39.2" y="52.2">TRACE_CK</text>
<text x="40.4" y="49.7">TDO/SWO</text>
<text x="88.8" y="49.7">TDO/SWO</text>
<text x="88.8" y="52.2">TRACE_CK</text>
<text x="112.4" y="49.7">MC_DissipativeBrake</text>
<text x="119.1" y="52.2">MC_PFCpwm</text>
<text x="160" y="49.7">MC_DissipativeBrake</text>
<text x="160" y="52.2">MC_PFCpwm</text>
<text x="39.7" y="59.9">TRACE_D2</text>
<text x="39.7" y="57.3">TRACE_D1</text>
<text x="39.7" y="54.7">TRACE_D0</text>
<text x="88.8" y="59.9">TRACE_D2</text>
<text x="88.8" y="57.3">TRACE_D1</text>
<text x="88.8" y="54.7">TRACE_D0</text>
<text x="112.2" y="54.7">MC_EmergencySTOP</text>
<text x="117.3" y="59.9">MC_BusVoltage</text>
<text x="120.1" y="57.3">MC_EnIndex</text>
<text x="160" y="54.7">MC_EmergencySTOP</text>
<text x="160" y="59.9">MC_BusVoltage</text>
<text x="160" y="57.3">MC_EnIndex</text>
<text x="39.7" y="62.4">TRACE_D3</text>
<text x="88.8" y="62.4">TRACE_D3</text>
<text x="108.6" y="62.4">MC_HeatsinkTemperature</text>
<text x="123.7" y="64.9">MC_EnB</text>
<text x="160" y="64.9">MC_EnB</text>
<text x="160" y="62.4">MC_HeatsinkTemperature</text>
<text x="113.5" y="67.5">MC_EnA/WAKEUP</text>
<text x="119.3" y="70">MC_CurrentC</text>
<text x="160" y="70">MC_CurrentC</text>
<text x="160" y="67.5">MC_EnA/WAKEUP</text>
<text x="38.4" y="75.1">JOY_DOWN</text>
<text x="40.2" y="77.6">JOY_LEFT</text>
<text x="41.4" y="72.6">JOY_SEL</text>
<text x="88.8" y="75.1">JOY_DOWN</text>
<text x="88.8" y="72.6">JOY_SEL</text>
<text x="88.8" y="77.6">JOY_LEFT</text>
<text x="114" y="75.1">MC_CurrentA/BNC</text>
<text x="119.3" y="72.6">MC_CurrentB</text>
<text x="160" y="75.1">MC_CurrentA/BNC</text>
<text x="160" y="72.6">MC_CurrentB</text>
<text x="38.6" y="80.2">JOY_RIGHT</text>
<text x="42.5" y="82.7">JOY_UP</text>
<text x="88.8" y="82.7">JOY_UP</text>
<text x="88.8" y="80.2">JOY_RIGHT</text>
<text x="32" y="87.8">MC_EnA/WAKEUP</text>
<text x="38.9" y="85.3">Anti_Tamper</text>
<text x="88.8" y="85.3">Anti_Tamper</text>
<text x="122.6" y="87.8">SPI1_NSS</text>
<text x="160" y="87.8">SPI1_NSS</text>
<text x="36.9" y="95.5">LCD_backlight</text>
<text x="39.4" y="90.4">User_Button</text>
<text x="42.7" y="92.9">RESET#</text>
<text x="88.8" y="95.5">LCD_backlight</text>
<text x="88.8" y="90.4">User_Button</text>
<text x="121.1" y="95.5">SPI1_MISO</text>
<text x="121.1" y="92.9">SPI1_MOSI</text>
<text x="122.4" y="90.4">SPI1_SCK</text>
<text x="160" y="90.4">SPI1_SCK</text>
<text x="160" y="95.5">SPI1_MISO</text>
<text x="160" y="92.9">SPI1_MOSI</text>
<text x="41.4" y="100.5">LCD_WR</text>
<text x="41.9" y="98">LCD_DO</text>
<text x="88.8" y="98">LCD_DO</text>
<text x="88.8" y="100.5">LCD_WR</text>
<text x="123.1" y="98">USB_DM</text>
<text x="123.9" y="100.5">USB_DP</text>
<text x="160" y="98">USB_DM</text>
<text x="160" y="100.5">USB_DP</text>
<text x="41.9" y="105.6">LCDI_DI</text>
<text x="42.5" y="103.1">LCD_RS</text>
<text x="88.8" y="105.6">LCDI_DI</text>
<text x="88.8" y="103.1">LCD_RS</text>
<text x="109.9" y="105.6">TemperatureSensor_SCL</text>
<text x="116.8" y="103.1">USB_Disconnect</text>
<text x="160" y="103.1">USB_Disconnect</text>
<text x="160" y="105.6">TemperatureSensor_SCL</text>
<text x="40.7" y="108.2">LCD_CLK</text>
<text x="42.5" y="110.7">LCD_CS</text>
<text x="88.8" y="108.2">LCD_CLK</text>
<text x="88.8" y="110.7">LCD_CS</text>
<text x="109.4" y="108.2">TemperatureSensor_SDA</text>
<text x="110.1" y="110.7">TemperatureSensor_INT</text>
<text x="123.4" y="113.3">CAN_TX</text>
<text x="160" y="110.7">TemperatureSensor_INT</text>
<text x="160" y="108.2">TemperatureSensor_SDA</text>
<text x="160" y="113.3">CAN_TX</text>
<text x="123.1" y="115.8">CAN_RX</text>
<text x="126.7" y="118.4">LED4</text>
<text x="160" y="118.4">LED4</text>
<text x="160" y="115.8">CAN_RX</text>
<text x="126.7" y="120.9">LED3</text>
<text x="126.7" y="126">LED1</text>
<text x="126.7" y="123.4">LED2</text>
<text x="160" y="120.9">LED3</text>
<text x="160" y="126">LED1</text>
<text x="160" y="123.4">LED2</text>
<text x="88.8" y="131.1">PD[0..15]</text>
<text x="88.8" y="128.5">PE[0..15]</text>
<text x="119.8" y="128.5">Potentiometer</text>
<text x="160" y="131.1">MC_CurrentA/BNC</text>
<text x="160" y="128.5">Potentiometer</text>
<text x="88.8" y="136.1">PB[0..15]</text>
<text x="88.8" y="133.6">PC[0..15]</text>
<text x="88.8" y="138.7">PA[0..15]</text>
<text x="117" y="141.3">SmartCard_3/5V</text>
<text x="119.1" y="143.8">SmartCard_IO</text>
<text x="160" y="141.3">SmartCard_3/5V</text>
<text x="160" y="143.8">SmartCard_IO</text>
<text x="117" y="148.9">SmartCard_CLK</text>
<text x="117.5" y="146.3">SmartCard_RST</text>
<text x="160" y="146.3">SmartCard_RST</text>
<text x="160" y="148.9">SmartCard_CLK</text>
<text x="42.2" y="154">PE[0..15]</text>
<text x="42.7" y="151.4">RESET#</text>
<text x="88.8" y="151.4">RESET#</text>
<text x="111.9" y="151.4">SmartCard_CMDVCC</text>
<text x="117.3" y="154">SmartCard_OFF</text>
<text x="160" y="154">SmartCard_OFF</text>
<text x="160" y="151.4">SmartCard_CMDVCC</text>
<text x="41.9" y="161.6">PB[0..15]</text>
<text x="41.9" y="159">PC[0..15]</text>
<text x="41.9" y="156.5">PD[0..15]</text>
<text x="160" y="161.6">SPI1_SCK</text>
<text x="160" y="156.5">SPI1_MISO</text>
<text x="160" y="159">SPI1_MOSI</text>
<text x="41.9" y="164.2">PA[0..15]</text>
<text x="115.7" y="164.2">MicroSDCard_CS</text>
<text x="160" y="164.2">MicroSDCard_CS</text>
<text x="118.6" y="176.9">USART1_RTS</text>
<text x="119.6" y="179.4">USART1_RX</text>
<text x="119.8" y="174.3">USART1_TX</text>
<text x="160" y="179.4">USART1_RX</text>
<text x="160" y="174.3">USART1_TX</text>
<text x="160" y="176.9">USART1_RTS</text>
<text x="118.6" y="181.9">USART1_CTS</text>
<text x="123.1" y="184.5">IrDA_RX</text>
<text x="160" y="181.9">USART1_CTS</text>
<text x="160" y="184.5">IrDA_RX</text>
<text x="119.6" y="189.6">USART0_RX</text>
<text x="123.4" y="187">IrDA_TX</text>
<text x="160" y="189.6">USART0_RX</text>
<text x="160" y="187">IrDA_TX</text>
<text x="119.8" y="192.2">USART0_TX</text>
<text x="160" y="192.2">USART0_TX</text>
</g>
</svg>
